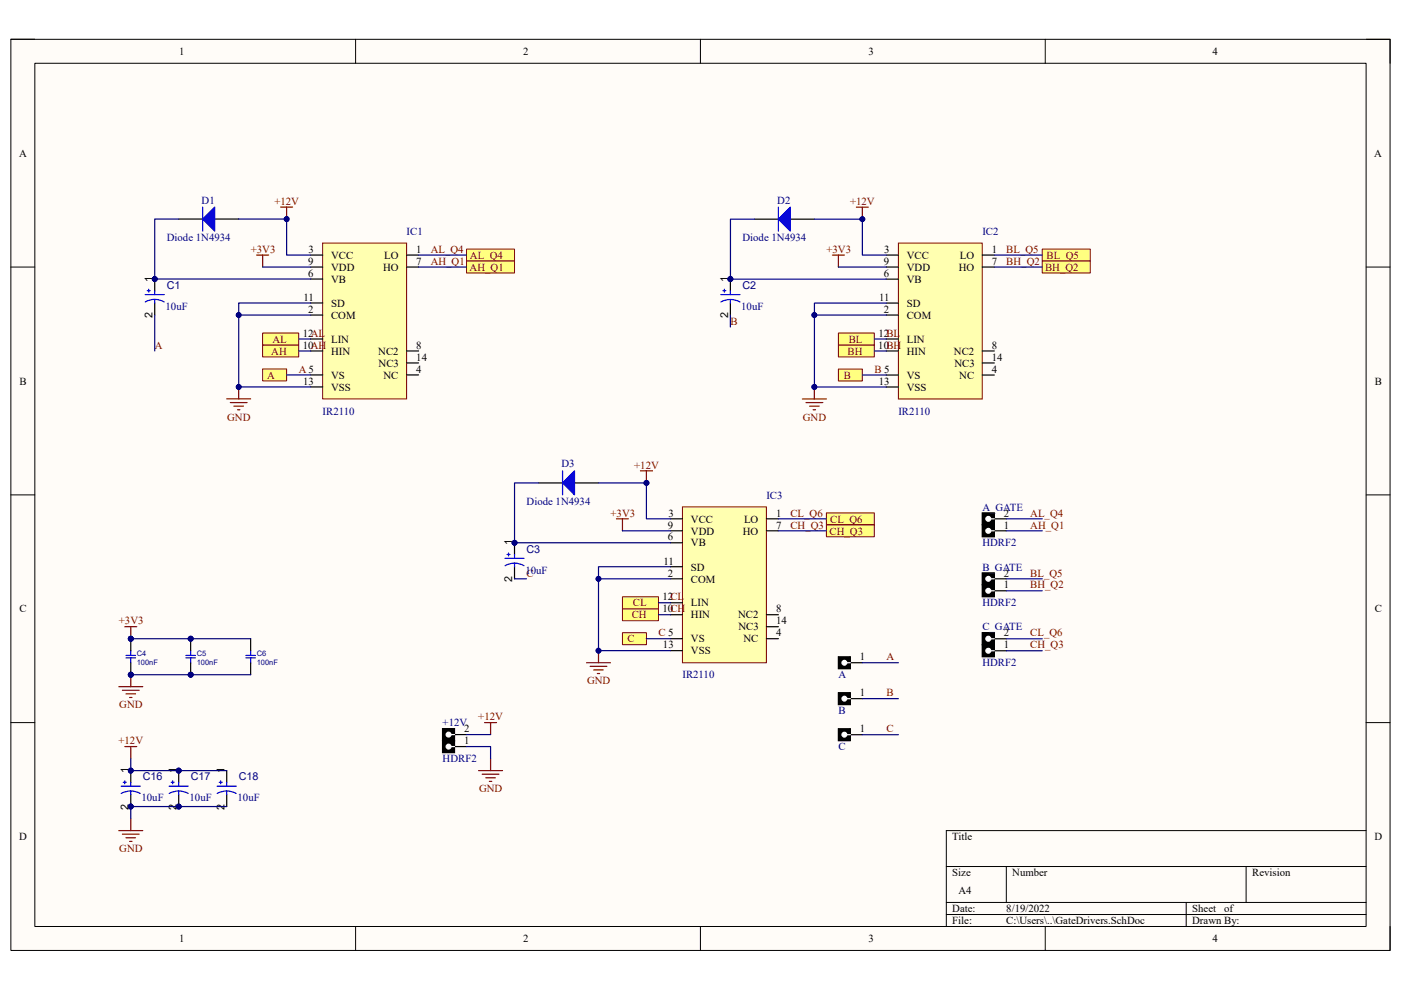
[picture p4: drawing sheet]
<svg xmlns="http://www.w3.org/2000/svg" width="297mm" height="210mm" viewBox="0 0 297 210" stroke-linecap="round" stroke-linejoin="round" font-family="sans-serif">
<path d="M2.3 8.3h292.4v193.3h-292.4z" fill="#fffcf8"/>
<path d="M2.3 8.3h292.4v193.3h-292.4z" fill="none" stroke="#000" stroke-width=".21"/>
<path d="M7.4 13.4h282.2v183.1h-282.2z" fill="#fffcf8"/>
<g fill="none" stroke="#000" stroke-width=".21">
<path d="M2.3 8.3h5.1M7.4 13.4h282.2v183.1h-282.2zM75.4 8.3v5.1M148.5 8.3v5.1M221.6 8.3v5.1M289.6 8.3h5.1v5.1M2.3 56.6h5.1M289.6 56.6h5.1M2.3 105h5.1M289.6 105h5.1M2.3 153.3h5.1M289.6 153.3h5.1"/>
<path d="M289.6 176.2h-89v20.3M75.4 196.5v5.1M148.5 196.5v5.1M200.6 183.8h89M200.6 191.4h89M200.6 194h89M213.4 183.8v7.6M221.6 196.5v5.1M251.5 191.4v5.1M264.2 183.8v7.6M294.7 196.5v5.1"/>
</g>
<path d="M68.4 51.6h17.8v33h-17.8z" fill="#ffffb0"/>
<path d="M68.4 51.6h17.8v33h-17.8z" fill="none" stroke="#800000" stroke-width=".21"/>
<g fill="none" stroke="#000" stroke-width=".25">
<path d="M65.9 54.1h2.5M65.9 59.2h2.5M65.9 56.6h2.5M86.2 54.1h2.5M86.2 56.6h2.5M65.9 66.8h2.5M65.9 79.5h2.5M65.9 74.4h2.5M65.9 64.3h2.5M65.9 71.9h2.5M86.2 79.5h2.5M86.2 74.4h2.5"/>
<path d="M86.2 77h2.5M65.9 82.1h2.5"/>
</g>
<path d="M98.9 52.8h10.2v2.6h-10.2z" fill="#ffff80"/>
<path d="M98.9 52.8h10.2v2.6h-10.2z" fill="none" stroke="#800000" stroke-width=".21"/>
<path d="M98.9 55.4h10.2v2.5h-10.2z" fill="#ffff80"/>
<path d="M98.9 55.4h10.2v2.5h-10.2z" fill="none" stroke="#800000" stroke-width=".21"/>
<path d="M48.1 84.6h5M48.8 85.4h3.6M49.6 86.1h2M50.4 86.9h.5M50.6 82.1v2.5" fill="none" stroke="#800000" stroke-width=".25"/>
<circle cx="50.6" cy="82.1" r=".51" fill="#000080"/>
<circle cx="50.6" cy="82.1" r=".51" fill="none" stroke="#000080" stroke-width=".21"/>
<path d="M55.7 73.2h7.6v2.5h-7.6z" fill="#ffff80"/>
<path d="M55.7 73.2h7.6v2.5h-7.6z" fill="none" stroke="#800000" stroke-width=".21"/>
<path d="M55.7 70.6h7.6v2.6h-7.6z" fill="#ffff80"/>
<path d="M55.7 70.6h7.6v2.6h-7.6z" fill="none" stroke="#800000" stroke-width=".21"/>
<path d="M54.4 54.1h2.6M55.7 54.1v2.5M59.5 43.9h2.5M60.8 43.9v2.6" fill="none" stroke="#800000" stroke-width=".25"/>
<circle cx="60.8" cy="46.5" r=".52" fill="#000080"/>
<circle cx="60.8" cy="46.5" r=".52" fill="none" stroke="#000080" stroke-width=".21"/>
<path d="M37.9 46.5h5.1M45.5 46.5h5.1" fill="none" stroke="#000" stroke-width=".25"/>
<path d="M43 46.5l2.5-2.6v5.1z" fill="#00f"/>
<path d="M43 43.9v5.1M43 46.5l2.5-2.6v5.1z" fill="none" stroke="#00f" stroke-width=".25"/>
<path d="M26.5 132.9h2.5M27.7 132.9v2.6" fill="none" stroke="#800000" stroke-width=".25"/>
<circle cx="27.7" cy="135.5" r=".51" fill="#000080"/>
<circle cx="27.7" cy="135.5" r=".51" fill="none" stroke="#000080" stroke-width=".21"/>
<path d="M25.2 145.6h5.1M25.9 146.4h3.6M26.7 147.2h2M27.5 147.9h.5M27.7 143.1v2.5" fill="none" stroke="#800000" stroke-width=".25"/>
<circle cx="27.7" cy="143.1" r=".51" fill="#000080"/>
<circle cx="27.7" cy="143.1" r=".51" fill="none" stroke="#000080" stroke-width=".21"/>
<path d="M55.7 78.3h5.1v2.5h-5.1z" fill="#ffff80"/>
<path d="M55.7 78.3h5.1v2.5h-5.1z" fill="none" stroke="#800000" stroke-width=".21"/>
<path d="M190.5 51.6h17.8v33h-17.8z" fill="#ffffb0"/>
<path d="M190.5 51.6h17.8v33h-17.8z" fill="none" stroke="#800000" stroke-width=".21"/>
<g fill="none" stroke="#000" stroke-width=".25">
<path d="M187.9 54.1h2.6M187.9 59.2h2.6M187.9 56.6h2.6M208.3 54.1h2.5M208.3 56.6h2.5M187.9 66.8h2.6M187.9 79.5h2.6M187.9 74.4h2.6M187.9 64.3h2.6M187.9 71.9h2.6M208.3 79.5h2.5M208.3 74.4h2.5"/>
<path d="M208.3 77h2.5M187.9 82.1h2.6"/>
</g>
<path d="M221 52.8h10.2v2.6h-10.2z" fill="#ffff80"/>
<path d="M221 52.8h10.2v2.6h-10.2z" fill="none" stroke="#800000" stroke-width=".21"/>
<path d="M221 55.4h10.2v2.5h-10.2z" fill="#ffff80"/>
<path d="M221 55.4h10.2v2.5h-10.2z" fill="none" stroke="#800000" stroke-width=".21"/>
<path d="M170.1 84.6h5.1M170.9 85.4h3.6M171.7 86.1h2M172.4 86.9h.5M172.7 82.1v2.5" fill="none" stroke="#800000" stroke-width=".25"/>
<circle cx="172.7" cy="82.1" r=".52" fill="#000080"/>
<circle cx="172.7" cy="82.1" r=".52" fill="none" stroke="#000080" stroke-width=".21"/>
<path d="M177.8 73.2h7.6v2.5h-7.6z" fill="#ffff80"/>
<path d="M177.8 73.2h7.6v2.5h-7.6z" fill="none" stroke="#800000" stroke-width=".21"/>
<path d="M177.8 70.6h7.6v2.6h-7.6z" fill="#ffff80"/>
<path d="M177.8 70.6h7.6v2.6h-7.6z" fill="none" stroke="#800000" stroke-width=".21"/>
<path d="M176.5 54.1h2.5M177.8 54.1v2.5M181.6 43.9h2.5M182.8 43.9v2.6" fill="none" stroke="#800000" stroke-width=".25"/>
<circle cx="182.8" cy="46.5" r=".51" fill="#000080"/>
<circle cx="182.8" cy="46.5" r=".51" fill="none" stroke="#000080" stroke-width=".21"/>
<path d="M160 46.5h5M167.6 46.5h5.1" fill="none" stroke="#000" stroke-width=".25"/>
<path d="M167.6 43.9v5.1l-2.6-2.5z" fill="#00f"/>
<path d="M165 43.9v5.1M167.6 43.9v5.1l-2.6-2.5z" fill="none" stroke="#00f" stroke-width=".25"/>
<path d="M177.8 78.3h5v2.5h-5z" fill="#ffff80"/>
<path d="M177.8 78.3h5v2.5h-5z" fill="none" stroke="#800000" stroke-width=".21"/>
<path d="M144.7 107.5h17.8v33.1h-17.8z" fill="#ffffb0"/>
<path d="M144.7 107.5h17.8v33.1h-17.8z" fill="none" stroke="#800000" stroke-width=".21"/>
<g fill="none" stroke="#000" stroke-width=".25">
<path d="M142.2 110h2.5M142.2 115.1h2.5M142.2 112.6h2.5M162.5 110h2.5M162.5 112.6h2.5M142.2 122.8h2.5M142.2 135.5h2.5M142.2 130.4h2.5M142.2 120.2h2.5M142.2 127.8h2.5M142.2 138h2.5M162.5 135.5h2.5"/>
<path d="M162.5 130.4h2.5M162.5 132.9h2.5"/>
</g>
<path d="M175.2 108.8h10.2v2.5h-10.2z" fill="#ffff80"/>
<path d="M175.2 108.8h10.2v2.5h-10.2z" fill="none" stroke="#800000" stroke-width=".21"/>
<path d="M175.2 111.3h10.2v2.6h-10.2z" fill="#ffff80"/>
<path d="M175.2 111.3h10.2v2.6h-10.2z" fill="none" stroke="#800000" stroke-width=".21"/>
<path d="M126.9 138v2.6M124.4 140.6h5M125.1 141.3h3.6M125.9 142.1h2M126.6 142.9h.5" fill="none" stroke="#800000" stroke-width=".25"/>
<circle cx="126.9" cy="138" r=".51" fill="#000080"/>
<circle cx="126.9" cy="138" r=".51" fill="none" stroke="#000080" stroke-width=".21"/>
<path d="M132 129.1h7.6v2.6h-7.6z" fill="#ffff80"/>
<path d="M132 129.1h7.6v2.6h-7.6z" fill="none" stroke="#800000" stroke-width=".21"/>
<path d="M132 126.6h7.6v2.5h-7.6z" fill="#ffff80"/>
<path d="M132 126.6h7.6v2.5h-7.6z" fill="none" stroke="#800000" stroke-width=".21"/>
<path d="M135.8 99.9h2.5M137.1 99.9v2.5M130.7 110h2.5M132 110v2.6" fill="none" stroke="#800000" stroke-width=".25"/>
<circle cx="137.1" cy="102.4" r=".51" fill="#000080"/>
<circle cx="137.1" cy="102.4" r=".51" fill="none" stroke="#000080" stroke-width=".21"/>
<path d="M114.2 102.4h5.1M121.8 102.4h5.1" fill="none" stroke="#000" stroke-width=".25"/>
<path d="M121.8 99.9v5.1l-2.5-2.6z" fill="#00f"/>
<path d="M119.3 99.9v5.1M121.8 99.9v5.1l-2.5-2.6z" fill="none" stroke="#00f" stroke-width=".25"/>
<path d="M132 134.2h5.1v2.5h-5.1z" fill="#ffff80"/>
<path d="M132 134.2h5.1v2.5h-5.1z" fill="none" stroke="#800000" stroke-width=".21"/>
<circle cx="27.7" cy="143.1" r=".51" fill="#000080"/>
<circle cx="27.7" cy="143.1" r=".51" fill="none" stroke="#000080" stroke-width=".21"/>
<circle cx="27.7" cy="135.5" r=".51" fill="#000080"/>
<circle cx="27.7" cy="135.5" r=".51" fill="none" stroke="#000080" stroke-width=".21"/>
<path d="M26.7 139.5h2M26.7 139h2M27.7 138v1M27.7 139.5v1.1" fill="none" stroke="#00f" stroke-width=".25"/>
<path d="M27.7 140.6v2.5" fill="none" stroke="#000" stroke-width=".25"/>
<circle cx="27.7" cy="143.1" r=".51" fill="#000080"/>
<circle cx="27.7" cy="143.1" r=".51" fill="none" stroke="#000080" stroke-width=".21"/>
<path d="M27.7 135.5v2.5" fill="none" stroke="#000" stroke-width=".25"/>
<circle cx="27.7" cy="135.5" r=".51" fill="#000080"/>
<circle cx="27.7" cy="135.5" r=".51" fill="none" stroke="#000080" stroke-width=".21"/>
<circle cx="40.4" cy="143.1" r=".51" fill="#000080"/>
<circle cx="40.4" cy="143.1" r=".51" fill="none" stroke="#000080" stroke-width=".21"/>
<circle cx="40.4" cy="135.5" r=".51" fill="#000080"/>
<circle cx="40.4" cy="135.5" r=".51" fill="none" stroke="#000080" stroke-width=".21"/>
<path d="M39.4 139.5h2M39.4 139h2M40.4 138v1M40.4 139.5v1.1" fill="none" stroke="#00f" stroke-width=".25"/>
<path d="M40.4 140.6v2.5" fill="none" stroke="#000" stroke-width=".25"/>
<circle cx="40.4" cy="143.1" r=".51" fill="#000080"/>
<circle cx="40.4" cy="143.1" r=".51" fill="none" stroke="#000080" stroke-width=".21"/>
<path d="M40.4 135.5v2.5" fill="none" stroke="#000" stroke-width=".25"/>
<circle cx="40.4" cy="135.5" r=".51" fill="#000080"/>
<circle cx="40.4" cy="135.5" r=".51" fill="none" stroke="#000080" stroke-width=".21"/>
<path d="M52.1 139.5h2.1M52.1 139h2.1M53.1 138v1M53.1 139.5v1.1" fill="none" stroke="#00f" stroke-width=".25"/>
<path d="M208.3 111.3h2.5v2.6h-2.5zM210.8 112.6h2.6M210.8 110h2.6M53.1 135.5v2.5M53.1 140.6v2.5" fill="none" stroke="#000" stroke-width=".25"/>
<path d="M208.3 111.3h2.5v2.6h-2.5z" fill="#000"/>
<circle cx="209.5" cy="112.6" r=".52" fill="#fff"/>
<g fill="none" stroke="#fff" stroke-width=".25">
<path d="M210.1 112.6h.7"/>
<circle cx="209.5" cy="112.6" r=".52"/>
</g>
<path d="M208.3 108.8h2.5v2.5h-2.5z" fill="#000"/>
<path d="M208.3 108.8h2.5v2.5h-2.5z" fill="none" stroke="#000" stroke-width=".25"/>
<circle cx="209.5" cy="110" r=".51" fill="#fff"/>
<g fill="none" stroke="#fff" stroke-width=".25">
<path d="M210.1 110h.7"/>
<circle cx="209.5" cy="110" r=".51"/>
</g>
<path d="M208.3 124h2.5v2.6h-2.5zM210.8 125.3h2.6M210.8 122.8h2.6" fill="none" stroke="#000" stroke-width=".25"/>
<path d="M208.3 124h2.5v2.6h-2.5z" fill="#000"/>
<circle cx="209.5" cy="125.3" r=".51" fill="#fff"/>
<g fill="none" stroke="#fff" stroke-width=".25">
<path d="M210.1 125.3h.7"/>
<circle cx="209.5" cy="125.3" r=".51"/>
</g>
<path d="M208.3 121.5h2.5v2.5h-2.5z" fill="#000"/>
<path d="M208.3 121.5h2.5v2.5h-2.5z" fill="none" stroke="#000" stroke-width=".25"/>
<circle cx="209.5" cy="122.8" r=".51" fill="#fff"/>
<g fill="none" stroke="#fff" stroke-width=".25">
<path d="M210.1 122.8h.7"/>
<circle cx="209.5" cy="122.8" r=".51"/>
</g>
<path d="M208.3 136.8h2.5v2.5h-2.5zM210.8 138h2.6M210.8 135.5h2.6" fill="none" stroke="#000" stroke-width=".25"/>
<path d="M208.3 136.8h2.5v2.5h-2.5z" fill="#000"/>
<circle cx="209.5" cy="138" r=".52" fill="#fff"/>
<g fill="none" stroke="#fff" stroke-width=".25">
<path d="M210.1 138h.7"/>
<circle cx="209.5" cy="138" r=".52"/>
</g>
<path d="M208.3 134.2h2.5v2.6h-2.5z" fill="#000"/>
<path d="M208.3 134.2h2.5v2.6h-2.5z" fill="none" stroke="#000" stroke-width=".25"/>
<circle cx="209.5" cy="135.5" r=".52" fill="#fff"/>
<g fill="none" stroke="#fff" stroke-width=".25">
<path d="M210.1 135.5h.7"/>
<circle cx="209.5" cy="135.5" r=".52"/>
</g>
<path d="M177.8 154.6h2.5v2.5h-2.5zM180.3 155.8h2.5" fill="none" stroke="#000" stroke-width=".25"/>
<path d="M177.8 154.6h2.5v2.5h-2.5z" fill="#000"/>
<circle cx="179" cy="155.8" r=".51" fill="#fff"/>
<g fill="none" stroke="#fff" stroke-width=".25">
<path d="M179.5 155.8h.8"/>
<circle cx="179" cy="155.8" r=".51"/>
</g>
<path d="M177.8 146.9h2.5v2.6h-2.5zM180.3 148.2h2.5" fill="none" stroke="#000" stroke-width=".25"/>
<path d="M177.8 146.9h2.5v2.6h-2.5z" fill="#000"/>
<circle cx="179" cy="148.2" r=".51" fill="#fff"/>
<g fill="none" stroke="#fff" stroke-width=".25">
<path d="M179.5 148.2h.8"/>
<circle cx="179" cy="148.2" r=".51"/>
</g>
<path d="M177.8 139.3h2.5v2.5h-2.5zM180.3 140.6h2.5" fill="none" stroke="#000" stroke-width=".25"/>
<path d="M177.8 139.3h2.5v2.5h-2.5z" fill="#000"/>
<circle cx="179" cy="140.6" r=".51" fill="#fff"/>
<g fill="none" stroke="#fff" stroke-width=".25">
<path d="M179.5 140.6h.8"/>
<circle cx="179" cy="140.6" r=".51"/>
</g>
<path d="M93.8 157.1h2.6v2.5h-2.6zM96.4 158.3h2.5M96.4 155.8h2.5" fill="none" stroke="#000" stroke-width=".25"/>
<path d="M93.8 157.1h2.6v2.5h-2.6z" fill="#000"/>
<circle cx="95.1" cy="158.4" r=".52" fill="#fff"/>
<g fill="none" stroke="#fff" stroke-width=".25">
<path d="M95.6 158.3h.8"/>
<circle cx="95.1" cy="158.4" r=".52"/>
</g>
<path d="M93.8 154.5h2.6v2.6h-2.6z" fill="#000"/>
<path d="M93.8 154.5h2.6v2.6h-2.6z" fill="none" stroke="#000" stroke-width=".25"/>
<circle cx="95.1" cy="155.8" r=".51" fill="#fff"/>
<g fill="none" stroke="#fff" stroke-width=".25">
<path d="M95.6 155.8h.8"/>
<circle cx="95.1" cy="155.8" r=".51"/>
</g>
<g fill="none" stroke="#800000" stroke-width=".25">
<path d="M26.5 158.3h2.5M27.7 158.3v2.6M102.7 153.3h2.6M104 153.3v2.5M25.2 176.2h5.1M25.9 176.9h3.6M26.7 177.7h2M27.5 178.5h.5M27.7 173.6v2.6M101.5 163.4h5M102.2 164.2h3.6M103 165h2"/>
<path d="M103.8 165.7h.5M104 160.9v2.5"/>
</g>
<circle cx="32.8" cy="59.2" r=".51" fill="#000080"/>
<circle cx="32.8" cy="59.2" r=".51" fill="none" stroke="#000080" stroke-width=".21"/>
<path d="M32.8 59.2v2.5" fill="none" stroke="#000" stroke-width=".25"/>
<circle cx="32.8" cy="59.2" r=".51" fill="#000080"/>
<circle cx="32.8" cy="59.2" r=".51" fill="none" stroke="#000080" stroke-width=".21"/>
<path d="M32.8 64.3v2.5" fill="none" stroke="#000" stroke-width=".25"/>
<path d="M30.8 62.5h4M31.2 61.7h.7M31.5 61.3v.7M32.8 63.5l1.2 .2 .8 .4M32.8 63.5l-.8 .1-1.2 .5M32.8 61.7v.8M32.8 63.5v.8" fill="none" stroke="#00f" stroke-width=".25"/>
<circle cx="109.1" cy="115.1" r=".51" fill="#000080"/>
<circle cx="109.1" cy="115.1" r=".51" fill="none" stroke="#000080" stroke-width=".21"/>
<path d="M109.1 115.1v2.6" fill="none" stroke="#000" stroke-width=".25"/>
<circle cx="109.1" cy="115.1" r=".51" fill="#000080"/>
<circle cx="109.1" cy="115.1" r=".51" fill="none" stroke="#000080" stroke-width=".21"/>
<path d="M109.1 120.2v2.6" fill="none" stroke="#000" stroke-width=".25"/>
<path d="M107.1 118.4h4M107.5 117.6h.6M107.8 117.3v.6M109.1 119.4l-1.2 .2-.8 .4M109.1 117.7v.7M109.1 119.4v.8M109.1 119.4l1.2 .2 .8 .4" fill="none" stroke="#00f" stroke-width=".25"/>
<circle cx="154.9" cy="59.2" r=".51" fill="#000080"/>
<circle cx="154.9" cy="59.2" r=".51" fill="none" stroke="#000080" stroke-width=".21"/>
<path d="M154.9 59.2v2.5" fill="none" stroke="#000" stroke-width=".25"/>
<circle cx="154.9" cy="59.2" r=".51" fill="#000080"/>
<circle cx="154.9" cy="59.2" r=".51" fill="none" stroke="#000080" stroke-width=".21"/>
<path d="M154.9 64.3v2.5" fill="none" stroke="#000" stroke-width=".25"/>
<path d="M152.8 62.5h4.1M153.3 61.7h.6M153.6 61.3v.7M154.9 63.5l-1.3 .2-.8 .4M154.9 61.7v.8M154.9 63.5v.8M154.9 63.5l1.2 .2 .8 .4" fill="none" stroke="#00f" stroke-width=".25"/>
<circle cx="27.7" cy="163.4" r=".51" fill="#000080"/>
<circle cx="27.7" cy="163.4" r=".51" fill="none" stroke="#000080" stroke-width=".21"/>
<circle cx="27.7" cy="171.1" r=".51" fill="#000080"/>
<circle cx="27.7" cy="171.1" r=".51" fill="none" stroke="#000080" stroke-width=".21"/>
<path d="M27.7 163.4v2.6" fill="none" stroke="#000" stroke-width=".25"/>
<circle cx="27.7" cy="163.4" r=".51" fill="#000080"/>
<circle cx="27.7" cy="163.4" r=".51" fill="none" stroke="#000080" stroke-width=".21"/>
<path d="M27.7 168.5v2.6" fill="none" stroke="#000" stroke-width=".25"/>
<circle cx="27.7" cy="171.1" r=".51" fill="#000080"/>
<circle cx="27.7" cy="171.1" r=".51" fill="none" stroke="#000080" stroke-width=".21"/>
<path d="M25.7 166.8h4.1M26.1 165.9h.7M26.5 165.6v.6M27.7 167.8l.9 .1 1.1 .4M27.7 167.8l-.8 .1-1.2 .4M27.7 166v.8M27.7 167.8v.7" fill="none" stroke="#00f" stroke-width=".25"/>
<circle cx="37.9" cy="163.4" r=".51" fill="#000080"/>
<circle cx="37.9" cy="163.4" r=".51" fill="none" stroke="#000080" stroke-width=".21"/>
<circle cx="37.9" cy="171.1" r=".51" fill="#000080"/>
<circle cx="37.9" cy="171.1" r=".51" fill="none" stroke="#000080" stroke-width=".21"/>
<path d="M37.9 163.4v2.6" fill="none" stroke="#000" stroke-width=".25"/>
<circle cx="37.9" cy="163.4" r=".51" fill="#000080"/>
<circle cx="37.9" cy="163.4" r=".51" fill="none" stroke="#000080" stroke-width=".21"/>
<path d="M37.9 168.5v2.6" fill="none" stroke="#000" stroke-width=".25"/>
<circle cx="37.9" cy="171.1" r=".51" fill="#000080"/>
<circle cx="37.9" cy="171.1" r=".51" fill="none" stroke="#000080" stroke-width=".21"/>
<g fill="none" stroke="#00f" stroke-width=".25">
<path d="M35.9 166.8h4M36.3 165.9h.6M36.6 165.6v.6M37.9 167.8l-.8 .1-1.2 .4M37.9 166v.8M37.9 167.8v.7M37.9 167.8l.8 .1 1.2 .4M46 166.8h4.1M46.5 165.9h.6M46.8 165.6v.6M48.1 167.8l.8 .1 1.2 .4M48.1 167.8l-.9 .1-1.2 .4"/>
<path d="M48.1 166v.8M48.1 167.8v.7"/>
</g>
<path d="M48.1 163.4v2.6M48.1 168.5v2.6" fill="none" stroke="#000" stroke-width=".25"/>
<path d="M27.7 160.9v2.5h20.4" fill="none" stroke="#000080" stroke-width=".25"/>
<circle cx="37.9" cy="163.4" r=".51" fill="#000080"/>
<circle cx="37.9" cy="163.4" r=".51" fill="none" stroke="#000080" stroke-width=".21"/>
<circle cx="27.7" cy="163.4" r=".51" fill="#000080"/>
<circle cx="27.7" cy="163.4" r=".51" fill="none" stroke="#000080" stroke-width=".21"/>
<path d="M27.7 143.1h25.4" fill="none" stroke="#000080" stroke-width=".25"/>
<circle cx="27.7" cy="143.1" r=".51" fill="#000080"/>
<circle cx="27.7" cy="143.1" r=".51" fill="none" stroke="#000080" stroke-width=".21"/>
<circle cx="40.4" cy="143.1" r=".51" fill="#000080"/>
<circle cx="40.4" cy="143.1" r=".51" fill="none" stroke="#000080" stroke-width=".21"/>
<path d="M27.7 135.5h25.4" fill="none" stroke="#000080" stroke-width=".25"/>
<circle cx="27.7" cy="135.5" r=".51" fill="#000080"/>
<circle cx="27.7" cy="135.5" r=".51" fill="none" stroke="#000080" stroke-width=".21"/>
<circle cx="40.4" cy="135.5" r=".51" fill="#000080"/>
<circle cx="40.4" cy="135.5" r=".51" fill="none" stroke="#000080" stroke-width=".21"/>
<path d="M37.9 46.5h-5.1v12.7h33.1" fill="none" stroke="#000080" stroke-width=".25"/>
<circle cx="32.8" cy="59.2" r=".51" fill="#000080"/>
<circle cx="32.8" cy="59.2" r=".51" fill="none" stroke="#000080" stroke-width=".21"/>
<path d="M65.9 64.3h-15.3v17.8h15.3" fill="none" stroke="#000080" stroke-width=".25"/>
<circle cx="50.6" cy="82.1" r=".51" fill="#000080"/>
<circle cx="50.6" cy="82.1" r=".51" fill="none" stroke="#000080" stroke-width=".21"/>
<circle cx="50.6" cy="66.8" r=".51" fill="#000080"/>
<circle cx="50.6" cy="66.8" r=".51" fill="none" stroke="#000080" stroke-width=".21"/>
<path d="M50.6 66.8h15.3" fill="none" stroke="#000080" stroke-width=".25"/>
<circle cx="50.6" cy="66.8" r=".51" fill="#000080"/>
<circle cx="50.6" cy="66.8" r=".51" fill="none" stroke="#000080" stroke-width=".21"/>
<path d="M50.6 46.5h10.2v7.6h5.1" fill="none" stroke="#000080" stroke-width=".25"/>
<circle cx="60.8" cy="46.5" r=".52" fill="#000080"/>
<circle cx="60.8" cy="46.5" r=".52" fill="none" stroke="#000080" stroke-width=".21"/>
<path d="M55.7 56.6h10.2M88.7 56.6h10.2M88.7 54.1h10.2M60.8 79.5h5.1M63.3 74.4h2.6M63.3 71.9h2.6M114.2 102.4h-5.1v12.7h33.1M109.1 122.8h2.5M98.9 158.3h5.1v2.6M98.9 155.8h5.1" fill="none" stroke="#000080" stroke-width=".25"/>
<circle cx="109.1" cy="115.1" r=".51" fill="#000080"/>
<circle cx="109.1" cy="115.1" r=".51" fill="none" stroke="#000080" stroke-width=".21"/>
<path d="M142.2 120.2h-15.3v17.8h15.3" fill="none" stroke="#000080" stroke-width=".25"/>
<circle cx="126.9" cy="138" r=".51" fill="#000080"/>
<circle cx="126.9" cy="138" r=".51" fill="none" stroke="#000080" stroke-width=".21"/>
<circle cx="126.9" cy="122.8" r=".51" fill="#000080"/>
<circle cx="126.9" cy="122.8" r=".51" fill="none" stroke="#000080" stroke-width=".21"/>
<path d="M126.9 122.8h15.3" fill="none" stroke="#000080" stroke-width=".25"/>
<circle cx="126.9" cy="122.8" r=".51" fill="#000080"/>
<circle cx="126.9" cy="122.8" r=".51" fill="none" stroke="#000080" stroke-width=".21"/>
<path d="M126.9 102.4h10.2v7.6h5.1" fill="none" stroke="#000080" stroke-width=".25"/>
<circle cx="137.1" cy="102.4" r=".51" fill="#000080"/>
<circle cx="137.1" cy="102.4" r=".51" fill="none" stroke="#000080" stroke-width=".21"/>
<path d="M160 46.5h-5.1v12.7h33M132 112.6h10.2M137.1 135.5h5.1M139.6 130.4h2.6M139.6 127.8h2.6" fill="none" stroke="#000080" stroke-width=".25"/>
<circle cx="154.9" cy="59.2" r=".51" fill="#000080"/>
<circle cx="154.9" cy="59.2" r=".51" fill="none" stroke="#000080" stroke-width=".21"/>
<path d="M187.9 64.3h-15.2v17.8h15.2M165 112.6h10.2M165 110h10.2" fill="none" stroke="#000080" stroke-width=".25"/>
<circle cx="172.7" cy="82.1" r=".52" fill="#000080"/>
<circle cx="172.7" cy="82.1" r=".52" fill="none" stroke="#000080" stroke-width=".21"/>
<circle cx="172.7" cy="66.8" r=".51" fill="#000080"/>
<circle cx="172.7" cy="66.8" r=".51" fill="none" stroke="#000080" stroke-width=".21"/>
<path d="M172.7 66.8h15.2" fill="none" stroke="#000080" stroke-width=".25"/>
<circle cx="172.7" cy="66.8" r=".51" fill="#000080"/>
<circle cx="172.7" cy="66.8" r=".51" fill="none" stroke="#000080" stroke-width=".21"/>
<path d="M172.7 46.5h10.1v7.6h5.1" fill="none" stroke="#000080" stroke-width=".25"/>
<circle cx="182.8" cy="46.5" r=".51" fill="#000080"/>
<circle cx="182.8" cy="46.5" r=".51" fill="none" stroke="#000080" stroke-width=".21"/>
<g fill="none" stroke="#000080" stroke-width=".25">
<path d="M177.8 56.6h10.1M210.8 56.6h10.2M210.8 54.1h10.2M32.8 66.8v7.6M154.9 66.8v2.6M182.8 79.5h5.1M185.4 74.4h2.5M185.4 71.9h2.5M213.4 112.6h7.6M213.4 110h7.6M213.4 138h7.6M213.4 135.5h7.6"/>
<path d="M213.4 125.3h7.6M213.4 122.8h7.6M182.8 155.8h7.7M182.8 148.2h7.7M182.8 140.6h7.7M48.1 171.1h-20.4v2.5"/>
</g>
<circle cx="37.9" cy="171.1" r=".51" fill="#000080"/>
<circle cx="37.9" cy="171.1" r=".51" fill="none" stroke="#000080" stroke-width=".21"/>
<circle cx="27.7" cy="171.1" r=".51" fill="#000080"/>
<circle cx="27.7" cy="171.1" r=".51" fill="none" stroke="#000080" stroke-width=".21"/>
<g font-size="2.3">
<text x="38" y="11.7">1</text>
<text x="110.9" y="11.7">2</text>
<text x="184.1" y="11.7">3</text>
<text x="257.1" y="11.7">4</text>
<text x="4" y="33.3">A</text>
<text x="291.4" y="33.3">A</text>
<text x="65.4" y="53.6">3</text>
<text x="88.3" y="53.6">1</text>
<text x="187.5" y="53.6">3</text>
<text x="210.3" y="53.6">1</text>
<text x="32.3" y="59.7" transform="rotate(-90 32.3 59.7)">1</text>
<text x="65.3" y="58.7">6</text>
<text x="65.3" y="56.2">9</text>
<text x="70.2" y="54.9">VCC</text>
<text x="70.2" y="60">VB</text>
<text x="70.2" y="57.4">VDD</text>
<text x="81.2" y="57.4">HO</text>
<text x="81.5" y="54.9">LO</text>
<text x="88.3" y="56.2">7</text>
<text x="154.4" y="59.7" transform="rotate(-90 154.4 59.7)">1</text>
<text x="187.4" y="58.7">6</text>
<text x="187.4" y="56.2">9</text>
<text x="192.3" y="54.9">VCC</text>
<text x="192.3" y="60">VB</text>
<text x="192.3" y="57.4">VDD</text>
<text x="203.3" y="57.4">HO</text>
<text x="203.5" y="54.9">LO</text>
<text x="210.3" y="56.2">7</text>
<text x="64.4" y="63.8">11</text>
<text x="70.2" y="65.1">SD</text>
<text x="186.4" y="63.8">11</text>
<text x="192.3" y="65.1">SD</text>
<text x="32.3" y="67.5" transform="rotate(-90 32.3 67.5)">2</text>
<text x="64.2" y="71.4">12AL</text>
<text x="65.3" y="66.3">2</text>
<text x="70.2" y="67.6">COM</text>
<text x="154.4" y="67.5" transform="rotate(-90 154.4 67.5)">2</text>
<text x="186.2" y="71.4">12BL</text>
<text x="187.4" y="66.3">2</text>
<text x="192.3" y="67.6">COM</text>
<text x="64.2" y="74">10AH</text>
<text x="70.2" y="75.2">HIN</text>
<text x="70.2" y="72.7">LIN</text>
<text x="80.2" y="75.2">NC2</text>
<text x="80.3" y="77.8">NC3</text>
<text x="88.3" y="74">8</text>
<text x="88.3" y="76.5">14</text>
<text x="186.2" y="74">10BH</text>
<text x="192.3" y="75.2">HIN</text>
<text x="192.3" y="72.7">LIN</text>
<text x="202.2" y="75.2">NC2</text>
<text x="202.3" y="77.8">NC3</text>
<text x="210.3" y="76.5">14</text>
<text x="210.3" y="74">8</text>
<text x="4.1" y="81.6">B</text>
<text x="64.3" y="81.6">13</text>
<text x="70.2" y="80.3">VS</text>
<text x="70.2" y="82.9">VSS</text>
<text x="81.3" y="80.3">NC</text>
<text x="88.3" y="79">4</text>
<text x="186.3" y="81.6">13</text>
<text x="192.3" y="80.3">VS</text>
<text x="192.3" y="82.9">VSS</text>
<text x="203.4" y="80.3">NC</text>
<text x="210.3" y="79">4</text>
<text x="291.5" y="81.6">B</text>
<text x="141.6" y="112.1">9</text>
<text x="141.7" y="109.6">3</text>
<text x="146.5" y="110.8">VCC</text>
<text x="146.5" y="113.4">VDD</text>
<text x="157.5" y="113.4">HO</text>
<text x="157.8" y="110.8">LO</text>
<text x="164.5" y="112.1">7</text>
<text x="164.5" y="109.6">1</text>
<text x="212.8" y="112.1">1</text>
<text x="212.8" y="109.6">2</text>
<text x="108.6" y="115.6" transform="rotate(-90 108.6 115.6)">1</text>
<text x="140.6" y="119.7">11</text>
<text x="141.6" y="114.6">6</text>
<text x="146.5" y="115.9">VB</text>
<text x="108.6" y="123.4" transform="rotate(-90 108.6 123.4)">2</text>
<text x="141.6" y="122.3">2</text>
<text x="146.5" y="123.5">COM</text>
<text x="146.5" y="121">SD</text>
<text x="212.8" y="124.8">1</text>
<text x="212.8" y="122.3">2</text>
<text x="4.1" y="129.9">C</text>
<text x="140.5" y="129.9">10CH</text>
<text x="140.5" y="127.4">12CL</text>
<text x="146.5" y="131.2">HIN</text>
<text x="146.5" y="128.6">LIN</text>
<text x="156.5" y="131.2">NC2</text>
<text x="164.5" y="129.9">8</text>
<text x="291.5" y="129.9">C</text>
<text x="140.6" y="137.5">13</text>
<text x="146.5" y="136.2">VS</text>
<text x="156.6" y="133.7">NC3</text>
<text x="157.6" y="136.2">NC</text>
<text x="164.5" y="135">4</text>
<text x="164.5" y="132.4">14</text>
<text x="212.8" y="137.5">1</text>
<text x="212.8" y="135">2</text>
<text x="146.5" y="138.8">VSS</text>
<text x="182.3" y="140.1">1</text>
<text x="182.3" y="147.7">1</text>
<text x="98.4" y="155.3">2</text>
<text x="182.3" y="155.3">1</text>
<text x="98.4" y="157.9">1</text>
<text x="27.2" y="164" transform="rotate(-90 27.2 164)">1</text>
<text x="37.4" y="164" transform="rotate(-90 37.4 164)">1</text>
<text x="47.6" y="164" transform="rotate(-90 47.6 164)">1</text>
<text x="27.2" y="171.7" transform="rotate(-90 27.2 171.7)">2</text>
<text x="37.4" y="171.7" transform="rotate(-90 37.4 171.7)">2</text>
<text x="47.6" y="171.7" transform="rotate(-90 47.6 171.7)">2</text>
<text x="4.1" y="178.2">D</text>
<text x="201.9" y="178.2">Title</text>
<text x="291.4" y="178.2">D</text>
<text x="201.9" y="185.8">Size</text>
<text x="214.6" y="185.8">Number</text>
<text x="265.5" y="185.8">Revision</text>
<text x="203.2" y="189.7">A4</text>
<text x="201.9" y="193.5">Date:</text>
<text x="201.9" y="196">File:</text>
<text x="213.4" y="193.5">8/19/2022</text>
<text x="213.4" y="196">C:\Users\..\GateDrivers.SchDoc</text>
<text x="252.8" y="196">Drawn By:</text>
<text x="252.8" y="193.5">Sheet</text>
<text x="259.6" y="193.5">of</text>
<text x="38" y="199.8">1</text>
<text x="110.9" y="199.8">2</text>
<text x="184.1" y="199.8">3</text>
<text x="257.1" y="199.8">4</text>
</g>
<g font-size="2.3" fill="#000080">
<text x="42.7" y="43.2">D1</text>
<text x="164.8" y="43.2">D2</text>
<text x="35.4" y="51.1">Diode 1N4934</text>
<text x="86.2" y="49.8">IC1</text>
<text x="157.4" y="51.1">Diode 1N4934</text>
<text x="208.3" y="49.8">IC2</text>
<text x="35.1" y="65.7">10uF</text>
<text x="35.4" y="61.3">C1</text>
<text x="157.2" y="65.7">10uF</text>
<text x="157.4" y="61.3">C2</text>
<text x="68.4" y="87.9">IR2110</text>
<text x="190.5" y="87.9">IR2110</text>
<text x="119" y="99.1">D3</text>
<text x="111.7" y="107">Diode 1N4934</text>
<text x="162.5" y="105.7">IC3</text>
<text x="208.3" y="108.3">A_GATE</text>
<text x="111.7" y="117.2">C3</text>
<text x="208.3" y="115.9">HDRF2</text>
<text x="111.4" y="121.6">10uF</text>
<text x="208.3" y="121">B_GATE</text>
<text x="208.3" y="128.6">HDRF2</text>
<text x="208.3" y="133.7">C_GATE</text>
<text x="144.7" y="143.9">IR2110</text>
<text x="177.8" y="143.9">A</text>
<text x="208.3" y="141.4">HDRF2</text>
<text x="93.8" y="154.1">+12V</text>
<text x="177.8" y="151.5">B</text>
<text x="93.8" y="161.7">HDRF2</text>
<text x="177.8" y="159.2">C</text>
<text x="30.3" y="165.5">C16</text>
<text x="40.4" y="165.5">C17</text>
<text x="50.6" y="165.5">C18</text>
<text x="30" y="169.9">10uF</text>
<text x="40.2" y="169.9">10uF</text>
<text x="50.4" y="169.9">10uF</text>
</g>
<g font-size="2.3" fill="#800000">
<text x="58.2" y="43.5">+12V</text>
<text x="180.2" y="43.5">+12V</text>
<text x="53.2" y="53.6">+3V3</text>
<text x="91.3" y="53.6">AL_Q4</text>
<text x="175.2" y="53.6">+3V3</text>
<text x="213.4" y="53.6">BL_Q5</text>
<text x="91.3" y="56.2">AH_Q1</text>
<text x="99.6" y="57.4">AH_Q1</text>
<text x="99.6" y="54.9">AL_Q4</text>
<text x="213.4" y="56.2">BH_Q2</text>
<text x="221.6" y="57.4">BH_Q2</text>
<text x="221.9" y="54.9">BL_Q5</text>
<text x="154.9" y="68.9">B</text>
<text x="32.8" y="74">A</text>
<text x="57.5" y="75.2">AH</text>
<text x="57.8" y="72.7">AL</text>
<text x="179.7" y="75.2">BH</text>
<text x="180" y="72.7">BL</text>
<text x="56.6" y="80.3">A</text>
<text x="63.3" y="79">A 5</text>
<text x="178.9" y="80.3">B</text>
<text x="185.4" y="79">B 5</text>
<text x="48.2" y="89.2">GND</text>
<text x="170.2" y="89.2">GND</text>
<text x="134.5" y="99.4">+12V</text>
<text x="129.5" y="109.6">+3V3</text>
<text x="167.6" y="109.6">CL_Q6</text>
<text x="167.6" y="112.1">CH_Q3</text>
<text x="175.9" y="113.4">CH_Q3</text>
<text x="176" y="110.8">CL_Q6</text>
<text x="218.4" y="109.6">AL_Q4</text>
<text x="218.4" y="112.1">AH_Q1</text>
<text x="111.7" y="122.3">C</text>
<text x="218.4" y="122.3">BL_Q5</text>
<text x="218.4" y="124.8">BH_Q2</text>
<text x="133.9" y="131.2">CH</text>
<text x="134.2" y="128.6">CL</text>
<text x="25.2" y="132.4">+3V3</text>
<text x="133.1" y="136.2">C</text>
<text x="139.6" y="135">C 5</text>
<text x="218.4" y="135">CL_Q6</text>
<text x="218.4" y="137.5">CH_Q3</text>
<text x="187.9" y="140.1">A</text>
<text x="124.5" y="145.2">GND</text>
<text x="187.9" y="147.7">B</text>
<text x="25.3" y="150.2">GND</text>
<text x="101.4" y="152.8">+12V</text>
<text x="187.9" y="155.3">C</text>
<text x="25.1" y="157.9">+12V</text>
<text x="101.6" y="168">GND</text>
<text x="25.3" y="180.8">GND</text>
</g>
<g font-size="1.6" fill="#000080">
<text x="29" y="141">100nF</text>
<text x="29" y="139.2">C4</text>
<text x="41.7" y="141">100nF</text>
<text x="41.7" y="139.2">C5</text>
<text x="54.4" y="141">100nF</text>
<text x="54.4" y="139.2">C6</text>
</g>
</svg>
